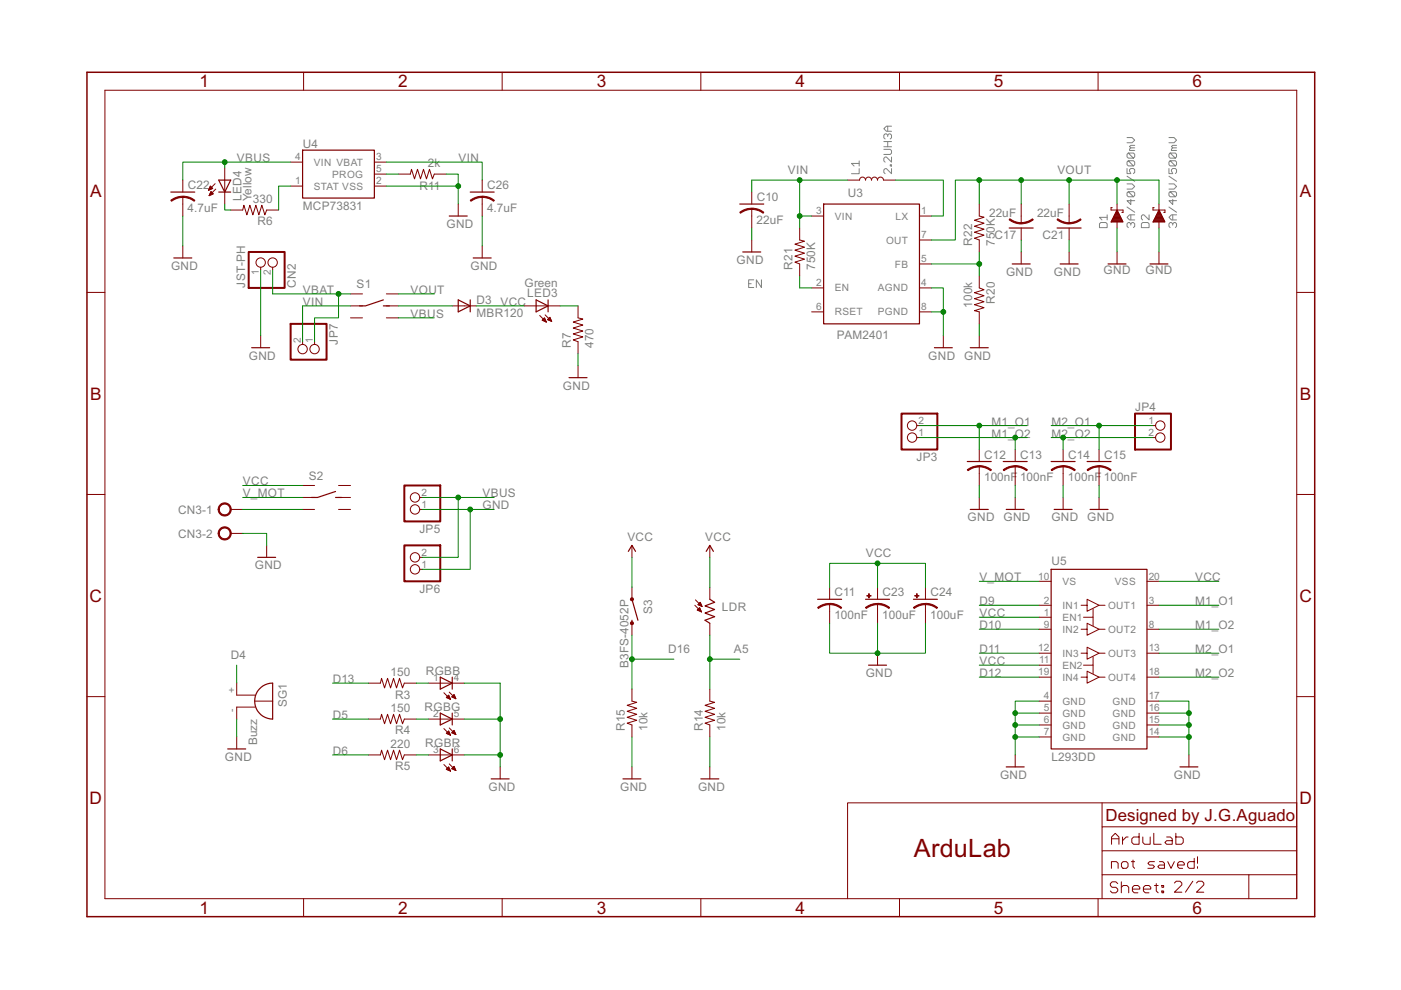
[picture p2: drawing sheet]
<svg xmlns="http://www.w3.org/2000/svg" width="297mm" height="210mm" viewBox="0 0 297 210" stroke-linecap="round" stroke-linejoin="round" font-family="sans-serif">
<g fill="none" stroke="#808080" stroke-width=".21">
<path d="M182.2 34.6h-1.7l.6 .6M182.2 35.8v1h-1.7M182.2 34.1v1.1M187.4 31.1h1.6M187.4 31.7h1.3l.3 .2v.6l-.3 .2h-1.3M187.4 30h1.6M188.2 28.7l.3-.3h.2l.3 .3v.5l-.3 .3M188.2 26.8v1M188.2 30v1.1M188.2 28.9v-.2l-.3-.3h-.2l-.3 .3v.5l.3 .3M188.7 34.9h.3v.3h-.3zM189 35.8v1l-1.1-1h-.2l-.3 .2v.6l.3 .2"/>
<path d="M189 33.3v1.1l-1.1-1.1h-.2l-.3 .3v.5l.3 .3M189 26.8h-1.1l-.5 .5 .5 .5h1.1M239 37.4l1.6 1M239 39h1l.6 .5-.6 .6h-1M239 35.7v1.1h.8l-.3-.5v-.3l.3-.3h.5l.3 .3v.5l-.3 .3M239 29.2h1l.6 .5-.6 .6h-1M239.2 34.1l1.1 1.1 .3-.3v-.5l-.3-.3h-1.1l-.2 .3v.5l.2 .3h1.1M239.2 32.4l1.1 1.1 .3-.2v-.6l-.3-.3h-1.1l-.2 .3v.6l.2 .2h1.1M240.6 30.8h-.8l-.3 .3 .3 .2M240.6 31.3h-.8l-.3 .3v.3h1.1M247.8 37.4l1.6 1M247.8 39h1.1l.5 .5-.5 .6h-1.1"/>
<path d="M247.8 35.7v1.1h.8l-.2-.5v-.3l.2-.3h.6l.2 .3v.5l-.2 .3M247.8 29.2h1.1l.5 .5-.5 .6h-1.1M248.1 34.1l1.1 1.1 .2-.3v-.5l-.2-.3h-1.1l-.3 .3v.5l.3 .3h1.1M248.1 32.4l1.1 1.1 .2-.2v-.6l-.2-.3h-1.1l-.3 .3v.6l.3 .2h1.1M249.4 31.3h-.8l-.2 .3v.3h1M249.4 30.8h-.8l-.2 .3 .2 .2M159.8 59.3h-1.1v1.7h1.1M161.4 59.3v1.7l-1-1.7v1.7M233.1 47.5l.3-.3h1.1l.2 .3v.8h-1.6zM234.7 45.6v1M234.7 46.1h-1.6l.5 .5M239 43.9l1.6 1.1"/>
<path d="M239.2 40.6l1.1 1.1 .3-.3v-.5l-.3-.3h-1.1l-.2 .3v.5l.2 .3h1.1M239.8 47.7v-.2l-.3-.3h-.3l-.2 .3v.5l.2 .3M239.8 47.5l.2-.3h.3l.3 .3v.5l-.3 .3M239.8 45.6v1M239.8 42.3v1l-.8-.8h1.6M240.6 45.6h-1.1l-.5 .5 .5 .5h1.1M242.3 47.2h1.1l.2 .3v.8h-1.6v-.8zM243.6 45.6v1l-1.1-1h-.2l-.3 .2v.6l.3 .2M247.8 43.9l1.6 1.1M248.1 40.6l1.1 1.1 .2-.3v-.5l-.2-.3h-1.1l-.3 .3v.5l.3 .3h1.1M248.6 42.3v1l-.8-.8h1.6M248.6 47.5l.3-.3h.3l.2 .3v.5l-.2 .3"/>
<path d="M248.6 45.6v1M248.6 47.7v-.2l-.2-.3h-.3l-.3 .3v.5l.3 .3M249.4 45.6h-1l-.6 .5 .6 .5h1M158.7 60.2h.6"/>
</g>
<g fill="none" stroke="#800000" stroke-width=".21">
<path d="M22.2 19.1h252.7v171.4h-252.7zM64.4 15.3v3.8M106.5 15.3v3.8M148.6 15.3v3.8M190.7 15.3v3.8M232.8 15.3v3.8M38.8 38.2v2.5M44.4 40h.7M44.4 39.9h.6M44.5 39.7h.4M44.5 39.6h.2M44.6 39.5h.1"/>
<path d="M44.6 39.5l.5 .5-.9 .3zM45.6 38.9l-1.4 1.4M47.6 35.6v7.7M61.6 34.4h2.6M61.6 39.5h2.6M79.4 34.4h2.5M79.4 39.5h2.5M79.4 36.9h2.5M84.5 36.9h2.5l.2-1 .7 2 .6-2 .7 2 .6-2 .6 2 .7-2 .6 2 .4-1h2.5M102.2 38.2v2.5M179.7 38.2h2.5a.63 .63 0 0 1 .7-.7 .63 .63 0 0 1 .6 .7 .63 .63 0 0 1 .6-.7 .63 .63 0 0 1 .7 .7 .64 .64 0 0 1 .6-.7 .64 .64 0 0 1 .7 .7 .63 .63 0 0 1 .6-.7 .63 .63 0 0 1 .6 .7h2.6M38.8 41.7v4.1"/>
<path d="M38.8 52.2v2.5M44.2 40.3h.1M44.3 40.2h.2M44.3 40.1h.5M44.4 41.4h.1M44.4 41.3h.4M44.5 41.2h.6M44.5 41.1h.7M44.6 40.9h.5M44.6 40.8h.3M44.7 40.7h.1M44.7 40.6l.5 .5-.9 .4z"/>
<path d="M45.7 40.1l-1.4 1.4M48.9 44.5h2.6l.2-1 .6 2.1 .7-2.1 .6 2.1 .7-2.1 .6 2.1 .6-2.1 .7 2.1 .3-1.1h2.6M55.3 56.7v.5M57.8 56.7v.5M97.2 43.3v2.5M102.2 41.7v4.1M102.2 52.2v2.5M159.4 40.7v2.6M159.4 44.3v4M159.4 50.9v2.5M169.5 48.3v2.6l1.1 .2-2.1 .7 2.1 .6-2.1 .6 2.1 .7-2.1 .6 2.1 .6-2.1 .7 1 .4v2.5M172.1 45.8h2.5"/>
<path d="M194.9 56h2.6M194.9 45.8h2.6M194.9 50.9h2.6M207.6 43.3v2.5l1 .3-2 .6 2 .6-2 .7 2 .6-2 .6 2 .7-2 .6 1 .4v2.5M207.6 58.5v2.5l1 .4-2 .7 2 .6-2 .6 2 .7-2 .6 2 .6-2 .7 1 .2v2.6M216.5 43.3v4M216.5 48.3v2.6M216.5 53.4v2.6M226.7 43.3v4M226.7 48.3v2.6M226.7 53.4v2.6M235.6 47h2.5"/>
<path d="M235.7 46.8h2.3M235.7 46.7h2.2M235.8 46.6h2.1M235.8 44h-.2v.5h2.5v.5h-.3M235.9 46.5h1.9M235.9 46.4h1.8M236 46.2h1.7M236.1 46.1h1.5M236.1 46h1.5M236.2 45.9h1.3M236.2 45.8h1.2M236.3 45.6h1.1"/>
<path d="M236.3 45.5h1M236.4 45.4h.9M236.5 45.3h.7M236.5 45.1h.7M236.6 45h.5M236.6 44.9h.4M236.7 44.8h.3M236.8 44.7h.1M236.8 44.5l1.3 2.6h-2.5zM236.8 43.3v1.2M236.8 47.1v1.2M236.8 53.4v2.6"/>
<path d="M236.8 44.6h.1M244.5 47h2.5M244.6 46.8h2.3M244.6 46.7h2.2M244.7 46.6h2.1M244.7 44h-.2v.5h2.5v.5h-.3M244.8 46.5h1.9M244.8 46.4h1.8M244.9 46.2h1.7M244.9 46.1h1.6M245 46h1.5M245 45.9h1.4"/>
<path d="M245.1 45.8h1.2M245.2 45.6h1.1M245.2 45.5h1M245.3 45.4h.9M245.4 45.3h.7M245.4 45.1h.6M245.5 45h.5M245.5 44.9h.4M245.6 44.8h.3M245.7 44.7h.1M245.7 44.6h.1M245.7 43.3v1.2"/>
<path d="M245.7 47.1v1.2M245.7 53.4v2.6M245.7 44.5l1.3 2.6h-2.5zM18.4 62h3.8M55.3 71.2v2.5M64.2 72.5v.5M66.7 72.5v.5M74.3 64.9h2.6M74.3 62.3h2.6M74.3 67.4h2.6M81.9 64.9h2.6M81.9 62.3h2.6"/>
<path d="M81.9 67.4h2.6M95.9 64.9h5.1M111.1 64.9h7.6M114.4 66.9l1.4 1.4M114.9 67.9l.5-.5 .4 .9zM115 67.8h.6M115.1 67.9h.6M115.1 67.7h.5M115.3 67.6h.2M115.4 68.1h.3M115.4 67.5h.1M115.6 66.8l1.4 1.4"/>
<path d="M115.6 68.2h.2M116.1 67.8l.5-.5 .4 .9zM116.1 67.7h.7M116.2 67.8h.6M116.3 67.6h.4M116.4 67.5h.3M116.5 67.4h.1M116.5 67.9h.4M116.8 68.1h.1M122.6 64.9v2.5l1 .2-2.1 .7 2.1 .6-2.1 .7 2.1 .6-2.1 .6 2.1 .6-2.1 .7 1.1 .4v2.5M122.6 77.5v2.6M172.1 61h2.5"/>
<path d="M172.1 66.1h2.5M194.9 61h2.6M194.9 66.1h2.6M200 71.2v2.5M207.6 71.2v2.5M274.9 62h3.8M194.4 92.8h.5M194.4 90.2h.5M207.6 95.3v2.6M207.6 98.9v4M215.2 95.3v2.6M215.2 98.9v4"/>
<path d="M225.4 95.3v2.6M225.4 98.9v4M233 95.3v2.6M233 98.9v4M244.5 92.8h.5M244.5 90.2h.5M18.4 104.8h3.8M48.9 108h2.6M48.9 113.1h2.6M56.5 115.6v2.6M64.2 105.5h2.5M64.2 102.9h2.5"/>
<path d="M64.2 108h2.5M71.8 105.5h2.5M71.8 102.9h2.5M71.8 108h2.5M89 105.5h.5M89 108h.5M89 118.2h.5M134 115.6v2.6M150.5 115.6v2.6M207.6 105.5v2.5M215.2 105.5v2.5M225.4 105.5v2.5"/>
<path d="M233 105.5v2.5M274.9 104.8h3.8M89 120.7h.5M134 124.5v2.6M134 132.1v2.6M147.3 128.3l1.4 1.4M147.4 127.2l1.4 1.4M147.8 129.3l.5-.5 .4 .9zM147.8 129.3h.7M148 129.2h.5M148 128.1h.7M148.1 129.1h.3"/>
<path d="M148.1 128.2h.6M148.1 129.5h.5M148.1 128h.5M148.2 129h.2M148.3 127.9h.2M148.3 128.9h.1M148.4 128.4h.4M148.4 129.6h.3M148.4 127.8h.1M148.5 127.7l.3 .9-.8-.4zM148.6 128.5h.2M148.7 129.7h.1"/>
<path d="M150.5 124.5v2.6M150.5 132.1v2.6M175.9 124.5v2.6M175.9 128.1v4M186.1 124.5v2.6M186.1 128.1v4M186.1 138.5v2.5M196.2 124.5v2.6M196.2 128.1v4M220.3 138.5h2.6M220.3 133.4h2.6M220.3 128.3h2.6"/>
<path d="M220.3 130.9h2.6M220.3 123.3h2.6M229.2 138.5h1.3v1.3l2.5-1.3-2.5-1.3v1.3M229.2 128.3h1.3v1.3l2.5-1.3-2.5-1.2v1.2M229.2 133.4h1.3v-1.3l2.5 1.3-2.5 1.3v-1.3M231.8 139.3v1.7h-2.1M231.8 129.1v1.8h-2.1M231.8 130.9v1.8M233 138.5h1.3M233 133.4h1.3M233 128.3h1.3M243.2 138.5h2.5"/>
<path d="M243.2 133.4h2.5M243.2 128.3h2.5M243.2 123.3h2.5M18.4 147.7h3.8M50.2 144.8v2.6h3.9M50.2 156.3v2.5M54 148.7h3.8M54.1 149.9h-3.9v2.6M78.1 144.8h2.5l.3-1 .6 2.1 .7-2.1 .6 2.1 .6-2.1 .7 2.1 .6-2.1 .6 2.1 .4-1.1h2.6M78.1 152.5h2.5l.3-1.1 .6 2.1 .7-2.1 .6 2.1 .6-2.1 .7 2.1 .6-2.1 .6 2.1 .4-1h2.6M90.8 144.8h7.6M90.8 152.5h7.6"/>
<path d="M94.1 146.9l1.4 1.4M94.1 154.5l1.4 1.4M94.6 147.9l.5-.5 .4 .9zM94.6 155.5l.5-.5 .4 .9zM94.7 155.5h.7M94.7 147.9h.7M94.7 147.8h.6M94.7 155.4h.6M94.8 147.7h.4M94.8 155.3h.4M94.9 155.6h.5M95 147.6h.2"/>
<path d="M95 148h.4M95 155.2h.2M95.1 147.4h.1M95.1 155h.1M95.2 155.8h.3M95.2 146.7l1.4 1.4M95.2 154.3l1.4 1.4M95.3 148.2h.2M95.8 147.8l.5-.5 .3 .8zM95.8 155.4l.5-.5 .3 .8zM95.8 155.4h.7M95.8 147.7h.7"/>
<path d="M95.9 147.8h.6M95.9 155.3h.6M96 147.6h.4M96 155.2h.4M96.1 147.4h.3M96.1 155.5h.5M96.1 155h.3M96.1 147.9h.5M96.2 147.3h.1M96.2 154.9h.1M96.4 155.6h.2M96.4 148h.2"/>
<path d="M134 146.1v2.6l1 .2-2 .6 2 .7-2 .6 2 .6-2 .7 2 .6-2 .6 1 .4v2.6M150.5 146.1v2.6l1 .2-2 .6 2 .7-2 .6 2 .6-2 .7 2 .6-2 .6 1 .4v2.6M220.3 143.6h2.6M220.3 148.7h2.6M220.3 151.2h2.6M220.3 153.7h2.6M220.3 156.3h2.6M220.3 141h2.6M229.2 143.6h1.3v-1.3l2.5 1.3-2.5 1.2v-1.2M231.8 141v1.8M233 143.6h1.3M243.2 143.6h2.5"/>
<path d="M243.2 148.7h2.5M243.2 151.2h2.5M243.2 153.7h2.5M243.2 156.3h2.5M274.9 147.7h3.8M78.1 160.1h2.5l.3-1.1 .6 2.1 .7-2.1 .6 2.1 .6-2.1 .7 2.1 .6-2.1 .6 2.1 .4-1h2.6M90.8 160.1h7.6M94.1 162.1l1.4 1.4M94.6 163.1l.5-.5 .4 .9zM94.6 163.1h.8M94.7 163h.6M94.9 162.9h.3"/>
<path d="M94.9 163.2h.5M95 162.8h.2M95.1 162.6h.1M95.2 163.4h.2M95.2 162l1.4 1.4M95.5 163.5h.1M95.8 163l.5-.5 .3 .9zM95.8 163h.7M95.9 162.9h.5M96 162.8h.4M96.1 163.1h.4M96.1 162.6h.2"/>
<path d="M96.2 162.5h.1M96.3 163.2h.3M96.6 163.4h.1M106 162.6v2.5M134 162.6v2.5M150.5 162.6v2.5M215.2 160.1v2.5M233.7 170.2v5.1M235.7 179v-1.5l.8-.8 .7 .8v1.5M235.7 177.8h1.5M238 177.5v1.5M239.2 177.5h-.4l-.8 .7"/>
<path d="M241.5 176.7v2.3h-1.2l-.3-.4v-.8l.3-.3h1.2M242.3 177.5v1.1l.4 .4h1.2v-1.5M244.6 176.7v2.3h1.6M247.4 177.5h.7l.4 .3v1.2h-1.1l-.4-.4 .4-.4h1.1M249.3 176.7v2.3h1.2l.4-.4v-.8l-.4-.3h-1.2M252.1 160.1v2.5M274.9 175.3h-41.2v5.1M64.4 190.5v3.9M106.5 190.5v3.9M148.6 190.5v3.9M179.7 190.5v-20.3h95.2v20.3M190.7 190.5v3.9"/>
<path d="M232.8 190.5v3.9M235.6 184.1v-1.4h1.1l.4 .3v1.1M237 187.3l-.4-.3h-.8l-.4 .3v.4l.4 .4h.8l.4 .4v.4l-.4 .4h-.8l-.4-.4M237.7 188.1l.4-.4h.8l.4 .4v1.2M237.7 187v2.3M238.1 182.7h.7l.4 .3v.7l-.4 .4h-.7l-.3-.4v-.7zM239.9 182.7h.7M240.1 188.5h1.6v-.4l-.4-.4h-.8l-.4 .4v.8l.4 .4h.8M240.2 182.4v1.3l.4 .4M242.4 188.5h1.6v-.4l-.4-.4h-.8l-.4 .4v.8l.4 .4h.8M244.8 182.7h-1.1l-.3 .3 .3 .4h.7l.4 .3-.4 .4h-1M244.8 187.7h.8"/>
<path d="M245.2 187.3v1.6l.4 .4M245.8 182.7h.7l.4 .3v1.1h-1.1l-.3-.4 .3-.3h1.1M246.3 187.7h.4v.4h-.4zM246.3 188.9h.4v.4h-.4zM247.6 182.7l.7 1.4 .7-1.4M249 187.2l.4-.4h.8l.4 .4v.4l-1.6 1.6h1.6M249.7 183.4h1.4v-.4l-.4-.3h-.7l-.3 .3v.7l.3 .4h.7M252.9 186.8l-1.6 2.4M253.2 182v2.1h-1.1l-.3-.4v-.7l.3-.3h1.1M253.7 187.2l.4-.4h.7l.4 .4v.4l-1.5 1.6h1.5M253.9 181.7v1.3M253.9 183.7v.4"/>
<path d="M264.8 185.5h-31.1v5M274.9 185.5h-10.1v5M274.9 180.4h-41.2v5.1"/>
<circle cx="55.3" cy="55.7" r=".99"/>
<circle cx="57.8" cy="55.7" r=".99"/>
<circle cx="64.2" cy="74" r=".99"/>
<circle cx="66.7" cy="74" r=".99"/>
<circle cx="193.4" cy="90.2" r=".99"/>
<circle cx="193.4" cy="92.8" r=".99"/>
<circle cx="246" cy="90.2" r=".99"/>
<circle cx="246" cy="92.8" r=".99"/>
<circle cx="88" cy="108" r=".99"/>
<circle cx="88" cy="105.5" r=".99"/>
<circle cx="88" cy="118.2" r=".99"/>
<circle cx="88" cy="120.7" r=".99"/>
</g>
<path d="M18.4 15.3h260.3v179.1h-260.3z" fill="none" stroke="#800000" stroke-width=".32"/>
<g fill="none" stroke="#800000" stroke-width=".25">
<path d="M46.4 38.2h2.5l-1.3 2.5zM64.2 31.8h15.2v10.2h-15.2zM36.2 40.7h5.1M36.9 54.7h3.8M46.4 40.7h2.5M95.2 45.8h3.9M99.7 40.7h5.1M100.3 54.7h3.8M156.8 43.3h5.1M157.5 53.4h3.8M174.6 43.3h20.3v25.4h-20.3zM214 48.3h5.1"/>
<path d="M214.6 56h3.8M224.1 48.3h5.1M224.8 56h3.8M234.9 56h3.8M243.8 56h3.8M53.4 73.7h3.8M81.3 64.9h1.2M81.3 63.6l-3.8 1.3h-1.3M97.2 63.6l2.5 1.3-2.5 1.2zM99.7 63.6v2.5M113.7 63.6l2.5 1.3-2.5 1.2zM116.2 63.6v2.5"/>
<path d="M198.1 73.7h3.8M205.7 73.7h3.8M120.6 80.1h3.9M205.1 97.9h5.1M212.7 97.9h5.1M222.9 97.9h5M230.5 97.9h5.1M54.6 118.2h3.8M71.1 104.2l-3.8 1.3h-1.2M71.1 105.5h1.3M133.2 116.9l.8-1.3 .7 1.3M149.7 116.9l.8-1.3 .8 1.3"/>
<path d="M205.7 108h3.8M213.3 108h3.8M223.5 108h3.8M231.1 108h3.8M134 131.5v.6M134 127.1l1.3 4.4M150.5 127.1l1 .6-2 .8 2 .7-2 .8 2 .7-2 .8 1 .6M173.4 127.1h5M183.5 127.1h5.1M193.7 127.1h5M222.9 120.7h20.3v38.1h-20.3zM48.3 158.8h3.8"/>
<path d="M54.9 146.2a3.7 3.7 0 0 1 2.9-1.4v7.7a3.8 3.8 0 0 1-3.5-2.3 3.8 3.8 0 0 1 .6-4zM93.3 143.6l2.6 1.2-2.6 1.3zM93.3 151.2l2.6 1.3-2.6 1.2zM93.3 158.8l2.6 1.3-2.6 1.2zM95.9 143.6v2.5M95.9 151.2v2.5M95.9 158.8v2.5M184.1 141h3.9M104.1 165.1h3.8M132.1 165.1h3.8M148.6 165.1h3.8M213.3 162.6h3.8"/>
<path d="M250.2 162.6h3.8"/>
</g>
<path d="M52.7 53.4h7.6v7.6h-7.6zM61.6 68.7h7.6v7.6h-7.6zM191.1 87.7h7.6v7.6h-7.6zM240.6 87.7h7.7v7.6h-7.7zM85.7 102.9h7.6v7.7h-7.6zM85.7 115.6h7.6v7.7h-7.6z" fill="none" stroke="#800000" stroke-width=".42"/>
<g fill="#800000" stroke="#800000" stroke-width=".21">
<path d="M38.8 41.6l1.3 .2 1.2 .7-.1 .2-.9-.6-1.5-.3z" fill-rule="evenodd"/>
<path d="M36.2 42.5l1.2-.7 1.4-.2v.3l-1.1 .1-1.3 .7z" fill-rule="evenodd"/>
<path d="M186.1 127.9l1.3 .2 1.2 .7-.1 .2-1.4-.7-1-.1z" fill-rule="evenodd"/>
<path d="M183.5 128.8l1.2-.6 1.4-.2v.2l-1.1 .1-1.3 .7z" fill-rule="evenodd"/>
<path d="M175.9 127.9l1.3 .2 1.3 .7-.2 .2-1.4-.7-1-.1z" fill-rule="evenodd"/>
<path d="M173.4 128.8l1.1-.6 1.4-.2v.2l-1 .1-1.4 .7z" fill-rule="evenodd"/>
<path d="M196.2 127.9l1.4 .2 1.2 .7-.2 .2-1.4-.7-1-.1z" fill-rule="evenodd"/>
<path d="M193.7 128.8l1.2-.6 1.3-.2v.2l-1 .1-1.4 .7z" fill-rule="evenodd"/>
<path d="M207.6 98.7l1.4 .3 1.2 .6-.2 .2-1.3-.7-1.1-.1z" fill-rule="evenodd"/>
<path d="M205.1 99.6l1.2-.6 1.3-.3v.3l-1 .1-1.3 .7z" fill-rule="evenodd"/>
<path d="M215.2 98.7l1.4 .3 1.2 .6-.1 .2-1.4-.7-1.1-.1z" fill-rule="evenodd"/>
<path d="M212.7 99.6l1.2-.6 1.3-.3v.3l-1 .1-1.3 .7z" fill-rule="evenodd"/>
<path d="M225.4 98.7l1.4 .3 1.2 .6-.2 .2-1.4-.7-1-.1z" fill-rule="evenodd"/>
<path d="M222.9 99.6l1.2-.6 1.3-.3v.3l-1 .1-1.4 .7z" fill-rule="evenodd"/>
<path d="M233 98.7l1.4 .3 1.2 .6-.2 .2-1.3-.7-1.1-.1z" fill-rule="evenodd"/>
<path d="M230.5 99.6l1.2-.6 1.3-.3v.3l-1 .1-1.4 .7z" fill-rule="evenodd"/>
<path d="M46.6 107.1a1.39 1.39 0 0 1 2.2 .2 1.39 1.39 0 0 1-.8 2.1 1.39 1.39 0 0 1-1.8-1.4h.3a1.14 1.14 0 0 1 1.7-.9 1.14 1.14 0 0 1 .1 1.9 1.14 1.14 0 0 1-1.8-.7v-.3h-.3z" fill-rule="evenodd"/>
<path d="M46.6 112.1a1.39 1.39 0 0 1 2.2 .3 1.39 1.39 0 0 1-.8 2 1.39 1.39 0 0 1-1.8-1.3h.3a1.14 1.14 0 0 1 1.7-1 1.14 1.14 0 0 1 .1 2 1.14 1.14 0 0 1-1.8-.7v-.3h-.3z" fill-rule="evenodd"/>
<path d="M102.2 41.6h.3a3.9 3.9 0 0 1 2.3 .9l-.2 .2-.8-.6-1.6-.3z" fill-rule="evenodd"/>
<path d="M99.7 42.5l1.2-.7 1.3-.2v.3l-1 .1-1.4 .7z" fill-rule="evenodd"/>
<path d="M159.4 44.1l1.3 .2 1.2 .7-.1 .2-.9-.5-1.5-.3z" fill-rule="evenodd"/>
<path d="M156.8 45l1.2-.6 1.4-.2v.2l-1 .1-1.4 .7z" fill-rule="evenodd"/>
<path d="M214.1 46.4l.9 .5 1.5 .3v.3l-.8-.1-1-.4-.7-.4z" fill-rule="evenodd"/>
<path d="M216.5 47.2l1.5-.3 .9-.5 .2 .2-.7 .4-1.1 .4-.8 .1z" fill-rule="evenodd"/>
<path d="M224.3 46.4l.9 .5 1.5 .3v.3l-.9-.1-1-.4-.7-.4z" fill-rule="evenodd"/>
<path d="M226.7 47.2l1.5-.3 .9-.5 .1 .2-1.2 .6-1.3 .3z" fill-rule="evenodd"/>
<circle cx="134" cy="127.1" r=".33"/>
<circle cx="134" cy="132.1" r=".33"/>
</g>
<g fill="#800000" stroke="#800000" stroke-width=".21">
<path d="M183.8 126.3h.9v.1h-.9z"/>
<path d="M184.2 125.9h.1v.9h-.1z"/>
<path d="M194 126.3h.8v.1h-.8z"/>
<path d="M194.3 125.9h.2v.9h-.2z"/>
</g>
<g fill="none" stroke="#008000" stroke-width=".21">
<path d="M47.6 34.4v1.2M61.6 34.4h-22.8v3.8M61.6 39.5h-2.5v5M81.9 36.9h2.6M81.9 39.5h15.3v3.8M81.9 34.4h20.3v3.8M94.6 36.9h2.6v2.6M169.5 38.2v10.1M179.7 38.2h-20.3v2.5M189.9 38.2h10.1v7.6h-2.5M207.6 38.2h29.2M216.5 38.2v5.1"/>
<path d="M226.7 38.2v5.1M236.8 38.2v5.1M236.8 38.2h8.9v5.1M38.8 45.8v6.4M47.6 43.3v1.2h1.3M55.3 57.2v14M57.8 57.2v5.1h16.5M102.2 45.8v6.4M159.4 48.3v2.6M169.5 45.8h2.6M169.5 58.5v2.5h2.6M207.6 43.3v-5.1h-5.1v12.7h-5"/>
<path d="M207.6 53.4v2.6h-10.1M207.6 56v2.5M216.5 50.9v2.5M226.7 50.9v2.5M236.8 48.3v5.1M245.7 48.3v5.1M71.8 62.3v5.1h-5.1v5.1M74.3 64.9h-10.1v7.6M84.5 67.4h7.6M84.5 62.3h7.6M84.5 64.9h11.4M101 64.9h10.1"/>
<path d="M118.7 64.9h3.9M122.6 75v2.5M197.5 61h2.5v10.2M197.5 66.1h2.5M207.6 68.7v2.5M194.9 92.8h22.9M194.9 90.2h22.9M207.6 90.2v5.1M215.2 92.8v2.5M222.9 92.8h21.6M222.9 90.2h21.6M225.4 92.8v2.5"/>
<path d="M233 90.2v5.1M51.5 113.1h5v2.5M51.5 102.9h12.7M51.5 108h12.7M51.5 105.5h12.7M89.5 105.5h15.3M89.5 108h15.3M97.2 105.5v12.7h-7.7M99.7 108v12.7h-10.2M134 118.2v6.3M150.5 118.2v6.3M186.1 119.4h10.1v5.1"/>
<path d="M207.6 102.9v2.6M215.2 102.9v2.6M225.4 102.9v2.6M233 102.9v2.6M134 134.7v11.4M134 139.8h8.9M150.5 134.7v11.4M150.5 139.8h6.3M175.9 132.1v6.4h10.2v-6.4M175.9 124.5v-5.1h10.2v5.1M196.2 132.1v6.4h-10.1M207.6 123.3h12.7"/>
<path d="M207.6 128.3h12.7M207.6 133.4h12.7M207.6 130.9h12.7M207.6 138.5h12.7M245.7 123.3h12.7M245.7 133.4h12.7M245.7 128.3h12.7M245.7 138.5h12.7M50.2 141v3.8M50.2 152.5v3.8M70.5 144.8h7.6M70.5 152.5h7.6"/>
<path d="M88.3 144.8h2.5M88.3 152.5h2.5M98.4 144.8h7.6v17.8M98.4 152.5h7.6M134 156.3v6.3M150.5 156.3v6.3M207.6 141h12.7M207.6 143.6h12.7M220.3 148.7h-5.1v2.5M220.3 151.2h-5.1v2.5M220.3 153.7h-5.1v2.6M220.3 156.3h-5.1v3.8"/>
<path d="M245.7 148.7h6.4v2.5h-6.4M245.7 143.6h12.7M252.1 151.2v2.5h-6.4M252.1 153.7v2.6h-6.4M252.1 156.3v3.8M70.5 160.1h7.6M88.3 160.1h2.5M98.4 160.1h7.6"/>
</g>
<g fill="#008000" stroke="#008000" stroke-width=".21">
<circle cx="215.2" cy="151.2" r=".51"/>
<circle cx="215.2" cy="153.7" r=".51"/>
<circle cx="215.2" cy="156.3" r=".51"/>
<circle cx="252.1" cy="151.2" r=".51"/>
<circle cx="252.1" cy="153.7" r=".51"/>
<circle cx="252.1" cy="156.3" r=".51"/>
<circle cx="97.2" cy="39.5" r=".51"/>
<circle cx="186.1" cy="138.5" r=".51"/>
<circle cx="106" cy="152.5" r=".51"/>
<circle cx="106" cy="160.1" r=".51"/>
<circle cx="99.7" cy="108" r=".51"/>
<circle cx="200" cy="66.1" r=".51"/>
<circle cx="186.1" cy="119.4" r=".51"/>
<circle cx="207.6" cy="90.2" r=".51"/>
<circle cx="215.2" cy="92.8" r=".51"/>
<circle cx="233" cy="90.2" r=".51"/>
<circle cx="225.4" cy="92.8" r=".51"/>
<circle cx="71.8" cy="62.3" r=".51"/>
<circle cx="207.6" cy="38.2" r=".51"/>
<circle cx="236.8" cy="38.2" r=".51"/>
<circle cx="216.5" cy="38.2" r=".51"/>
<circle cx="226.7" cy="38.2" r=".51"/>
<circle cx="47.6" cy="34.4" r=".51"/>
<circle cx="97.2" cy="105.5" r=".51"/>
<circle cx="134" cy="139.8" r=".51"/>
<circle cx="150.5" cy="139.8" r=".51"/>
<circle cx="169.5" cy="38.2" r=".51"/>
<circle cx="169.5" cy="45.8" r=".51"/>
<circle cx="207.6" cy="56" r=".51"/>
</g>
<text font-size="6" fill="#800000" x="193.8" y="181.7">ArduLab</text>
<g font-size="4.1" fill="#800000">
<text x="42.3" y="18.5">1</text>
<text x="84.4" y="18.5">2</text>
<text x="126.5" y="18.5">3</text>
<text x="168.6" y="18.5">4</text>
<text x="210.7" y="18.5">5</text>
<text x="252.9" y="18.5">6</text>
<text x="19.1" y="41.9">A</text>
<text x="275.6" y="41.9">A</text>
<text x="19.1" y="84.7">B</text>
<text x="275.6" y="84.7">B</text>
<text x="19" y="127.6">C</text>
<text x="275.5" y="127.6">C</text>
<text x="19" y="170.4">D</text>
<text x="275.5" y="170.4">D</text>
<text x="42.3" y="193.7">1</text>
<text x="84.4" y="193.7">2</text>
<text x="126.5" y="193.7">3</text>
<text x="168.6" y="193.7">4</text>
<text x="210.7" y="193.7">5</text>
<text x="252.9" y="193.7">6</text>
</g>
<text font-size="4" fill="#800000" x="234.4" y="174">Designed by J.G.Aguado</text>
<g font-size="2.8" fill="#808080">
<text x="50.2" y="34.4">VBUS</text>
<text x="64.2" y="31.3">U4</text>
<text x="90.7" y="35.4">2k</text>
<text x="97.2" y="34.4">VIN</text>
<text x="39.8" y="40.1">C22</text>
<text x="88.9" y="40.2">R11</text>
<text x="103.3" y="40.1">C26</text>
<text x="167" y="36.9">VIN</text>
<text x="179.7" y="41.7">U3</text>
<text x="224.2" y="36.9">VOUT</text>
<text x="39.8" y="44.9">4.7uF</text>
<text x="51.2" y="42.7" transform="rotate(-90 51.2 42.7)">LED4</text>
<text x="53.4" y="42.7" transform="rotate(-90 53.4 42.7)">Yellow</text>
<text x="53.6" y="43">330</text>
<text x="54.6" y="47.8">R6</text>
<text x="64.2" y="44.5">MCP73831</text>
<text x="103.3" y="44.9">4.7uF</text>
<text x="160.4" y="47.5">22uF</text>
<text x="160.4" y="42.6">C10</text>
<text x="209.7" y="45.9">22uF</text>
<text x="219.9" y="45.9">22uF</text>
<text x="94.7" y="48.3">GND</text>
<text x="206.1" y="52.1" transform="rotate(-90 206.1 52.1)">R22</text>
<text x="210.9" y="50.8">C17</text>
<text x="210.9" y="52.1" transform="rotate(-90 210.9 52.1)">750K</text>
<text x="221" y="50.8">C21</text>
<text x="36.3" y="57.2">GND</text>
<text x="99.7" y="57.2">GND</text>
<text x="156.2" y="56">GND</text>
<text x="168" y="57.2" transform="rotate(-90 168 57.2)">R21</text>
<text x="172.8" y="57.2" transform="rotate(-90 172.8 57.2)">750K</text>
<text x="213.3" y="58.5">GND</text>
<text x="223.5" y="58.5">GND</text>
<text x="234" y="58">GND</text>
<text x="242.9" y="58">GND</text>
<text x="52" y="61" transform="rotate(-90 52 61)">JST-PH</text>
<text x="62.8" y="61" transform="rotate(-90 62.8 61)">CN2</text>
<text x="64.2" y="62.3">VBAT</text>
<text x="64.2" y="64.8">VIN</text>
<text x="75.6" y="61">S1</text>
<text x="87" y="62.3">VOUT</text>
<text x="101" y="64.4">D3 VCC</text>
<text x="111.2" y="60.9">Green</text>
<text x="111.8" y="63.1">LED3</text>
<text x="206.1" y="65.2" transform="rotate(-90 206.1 65.2)">100k</text>
<text x="210.9" y="64.4" transform="rotate(-90 210.9 64.4)">R20</text>
<text x="87" y="67.4">VBUS</text>
<text x="101" y="67.2">MBR120</text>
<text x="177.5" y="72">PAM2401</text>
<text x="52.8" y="76.3">GND</text>
<text x="71.6" y="73.1" transform="rotate(-90 71.6 73.1)">JP7</text>
<text x="121.1" y="73.7" transform="rotate(-90 121.1 73.7)">R7</text>
<text x="125.9" y="73.7" transform="rotate(-90 125.9 73.7)">470</text>
<text x="196.8" y="76.3">GND GND</text>
<text x="119.3" y="82.6">GND</text>
<text x="240.7" y="87.1">JP4</text>
<text x="210.2" y="90.2">M1_O1</text>
<text x="210.2" y="92.8">M1_O2</text>
<text x="222.9" y="90.2">M2_O1</text>
<text x="222.9" y="92.8">M2_O2</text>
<text x="65.5" y="101.7">S2</text>
<text x="194.3" y="97.7">JP3</text>
<text x="208.7" y="97.2">C12</text>
<text x="216.3" y="97.2">C13</text>
<text x="226.5" y="97.2">C14</text>
<text x="234.1" y="97.2">C15</text>
<text x="51.5" y="102.9">VCC</text>
<text x="51.5" y="105.5">V_MOT</text>
<text x="102.3" y="105.5">VBUS</text>
<text x="208.6" y="102">100nF</text>
<text x="216.3" y="102">100nF</text>
<text x="226.4" y="102">100nF</text>
<text x="234" y="102">100nF</text>
<text x="37.8" y="108.9">CN3-1</text>
<text x="37.8" y="114">CN3-2</text>
<text x="88.9" y="113">JP5</text>
<text x="102.3" y="108">GND</text>
<text x="205.1" y="110.6">GND GND</text>
<text x="222.9" y="110.6">GND GND</text>
<text x="133" y="114.6">VCC</text>
<text x="149.5" y="114.6">VCC</text>
<text x="183.6" y="118.2">VCC</text>
<text x="222.9" y="119.7">U5</text>
<text x="54" y="120.7">GND</text>
<text x="88.9" y="125.7">JP6</text>
<text x="207.7" y="123.3">V_MOT</text>
<text x="253.4" y="123.3">VCC</text>
<text x="138.3" y="130.2" transform="rotate(-90 138.3 130.2)">S3</text>
<text x="153.1" y="129.6">LDR</text>
<text x="176.9" y="131.2">100nF</text>
<text x="176.9" y="126.4">C11</text>
<text x="187.1" y="131.2">100uF</text>
<text x="187.1" y="126.4">C23</text>
<text x="197.2" y="131.2">100uF</text>
<text x="197.3" y="126.4">C24</text>
<text x="207.7" y="128.3">D9</text>
<text x="207.7" y="130.9">VCC</text>
<text x="253.4" y="128.3">M1_O1</text>
<text x="207.7" y="133.4">D10</text>
<text x="253.4" y="133.4">M1_O2</text>
<text x="49" y="139.8">D4</text>
<text x="82.8" y="143.3">150</text>
<text x="90.3" y="143.1">RGBB</text>
<text x="133.2" y="141.7" transform="rotate(-90 133.2 141.7)">B3FS-4052P</text>
<text x="141.6" y="138.5">D16</text>
<text x="155.6" y="138.5">A5</text>
<text x="183.6" y="143.6">GND</text>
<text x="207.7" y="138.5">D11</text>
<text x="207.7" y="143.6">D12</text>
<text x="207.7" y="141">VCC</text>
<text x="253.4" y="138.5">M2_O1</text>
<text x="253.4" y="143.6">M2_O2</text>
<text x="60.8" y="150" transform="rotate(-90 60.8 150)">SG1</text>
<text x="70.5" y="144.8">D13</text>
<text x="83.8" y="148.1">R3</text>
<text x="70.5" y="152.5">D5</text>
<text x="82.8" y="150.9">150</text>
<text x="83.8" y="155.7">R4</text>
<text x="90" y="150.7">RGBG</text>
<text x="132.5" y="154.9" transform="rotate(-90 132.5 154.9)">R15</text>
<text x="137.3" y="155" transform="rotate(-90 137.3 155)">10k</text>
<text x="149" y="154.9" transform="rotate(-90 149 154.9)">R14</text>
<text x="153.8" y="155" transform="rotate(-90 153.8 155)">10k</text>
<text x="47.7" y="161.3">GND</text>
<text x="54.5" y="158.1" transform="rotate(-90 54.5 158.1)">Buzz</text>
<text x="70.5" y="160.1">D6</text>
<text x="82.8" y="158.5">220</text>
<text x="90.2" y="158.3">RGBR</text>
<text x="222.9" y="161.3">L293DD</text>
<text x="83.8" y="163.3">R5</text>
<text x="103.6" y="167.7">GND</text>
<text x="131.5" y="167.7">GND</text>
<text x="148" y="167.7">GND</text>
<text x="212" y="165.1">GND</text>
<text x="248.9" y="165.1">GND</text>
</g>
<g font-size="2.4" fill="#808080">
<text x="62.6" y="34">4</text>
<text x="66.5" y="35.1">VIN VBAT</text>
<text x="79.7" y="34">3</text>
<text x="62.6" y="39.1">1</text>
<text x="66.5" y="40.2">STAT VSS</text>
<text x="70.4" y="37.7">PROG</text>
<text x="79.7" y="36.6">5</text>
<text x="79.7" y="39.1">2</text>
<text x="173.1" y="45.4">3</text>
<text x="177" y="46.6">VIN</text>
<text x="189.9" y="46.6">LX</text>
<text x="195.3" y="45.4">1</text>
<text x="187.9" y="51.6">OUT</text>
<text x="195.3" y="50.5">7</text>
<text x="54.9" y="58.2" transform="rotate(-90 54.9 58.2)">1</text>
<text x="57.4" y="58.2" transform="rotate(-90 57.4 58.2)">2</text>
<text x="189.7" y="56.7">FB</text>
<text x="195.3" y="55.6">5</text>
<text x="173.1" y="60.7">2</text>
<text x="173.1" y="65.8">6</text>
<text x="177" y="61.8">EN</text>
<text x="186.1" y="61.8">AGND</text>
<text x="195.3" y="60.7">4</text>
<text x="195.3" y="65.8">8</text>
<text x="177" y="66.9">RSET</text>
<text x="186.1" y="66.9">PGND</text>
<text x="63.8" y="72.7" transform="rotate(-90 63.8 72.7)">2</text>
<text x="66.3" y="72.7" transform="rotate(-90 66.3 72.7)">1</text>
<text x="194.7" y="89.9">2</text>
<text x="243.5" y="89.9">1</text>
<text x="194.7" y="92.4">1</text>
<text x="243.5" y="92.4">2</text>
<text x="89.3" y="107.7">1</text>
<text x="89.3" y="105.1">2</text>
<text x="89.3" y="117.8">2</text>
<text x="89.3" y="120.4">1</text>
<text x="220.1" y="122.9">10</text>
<text x="225.2" y="124">VS</text>
<text x="236.4" y="124">VSS</text>
<text x="243.5" y="122.9">20</text>
<text x="221.3" y="130.5">1</text>
<text x="221.3" y="128">2</text>
<text x="225.2" y="131.6">EN1</text>
<text x="225.2" y="129.1">IN1</text>
<text x="234.9" y="129.1">OUT1</text>
<text x="243.5" y="128">3</text>
<text x="221.3" y="133.1">9</text>
<text x="225.2" y="134.2">IN2</text>
<text x="234.9" y="134.2">OUT2</text>
<text x="243.5" y="133.1">8</text>
<text x="220.1" y="138.1">12</text>
<text x="220.1" y="143.2">19</text>
<text x="220.3" y="140.7">11</text>
<text x="225.2" y="139.2">IN3</text>
<text x="225.2" y="141.8">EN2</text>
<text x="234.9" y="139.2">OUT3</text>
<text x="243.5" y="143.2">18</text>
<text x="243.5" y="138.1">13</text>
<text x="49.8" y="147" transform="rotate(-90 49.8 147)">+</text>
<text x="91.8" y="144.5">1</text>
<text x="96.2" y="144.5">4</text>
<text x="221.3" y="148.3">4</text>
<text x="225.2" y="149.4">GND</text>
<text x="225.2" y="144.3">IN4</text>
<text x="234.9" y="144.3">OUT4</text>
<text x="235.9" y="149.4">GND</text>
<text x="243.5" y="148.3">17</text>
<text x="49.8" y="151" transform="rotate(-90 49.8 151)">-</text>
<text x="91.8" y="152.1">2</text>
<text x="96.2" y="152.1">5</text>
<text x="221.3" y="150.8">5</text>
<text x="221.3" y="153.4">6</text>
<text x="221.3" y="155.9">7</text>
<text x="225.2" y="151.9">GND</text>
<text x="225.2" y="154.5">GND</text>
<text x="235.9" y="154.5">GND</text>
<text x="235.9" y="151.9">GND</text>
<text x="243.5" y="155.9">14</text>
<text x="243.5" y="153.4">15</text>
<text x="243.5" y="150.8">16</text>
<text x="91.8" y="159.7">3</text>
<text x="96.2" y="159.7">6</text>
<text x="225.2" y="157">GND</text>
<text x="235.9" y="157">GND</text>
</g>
</svg>
